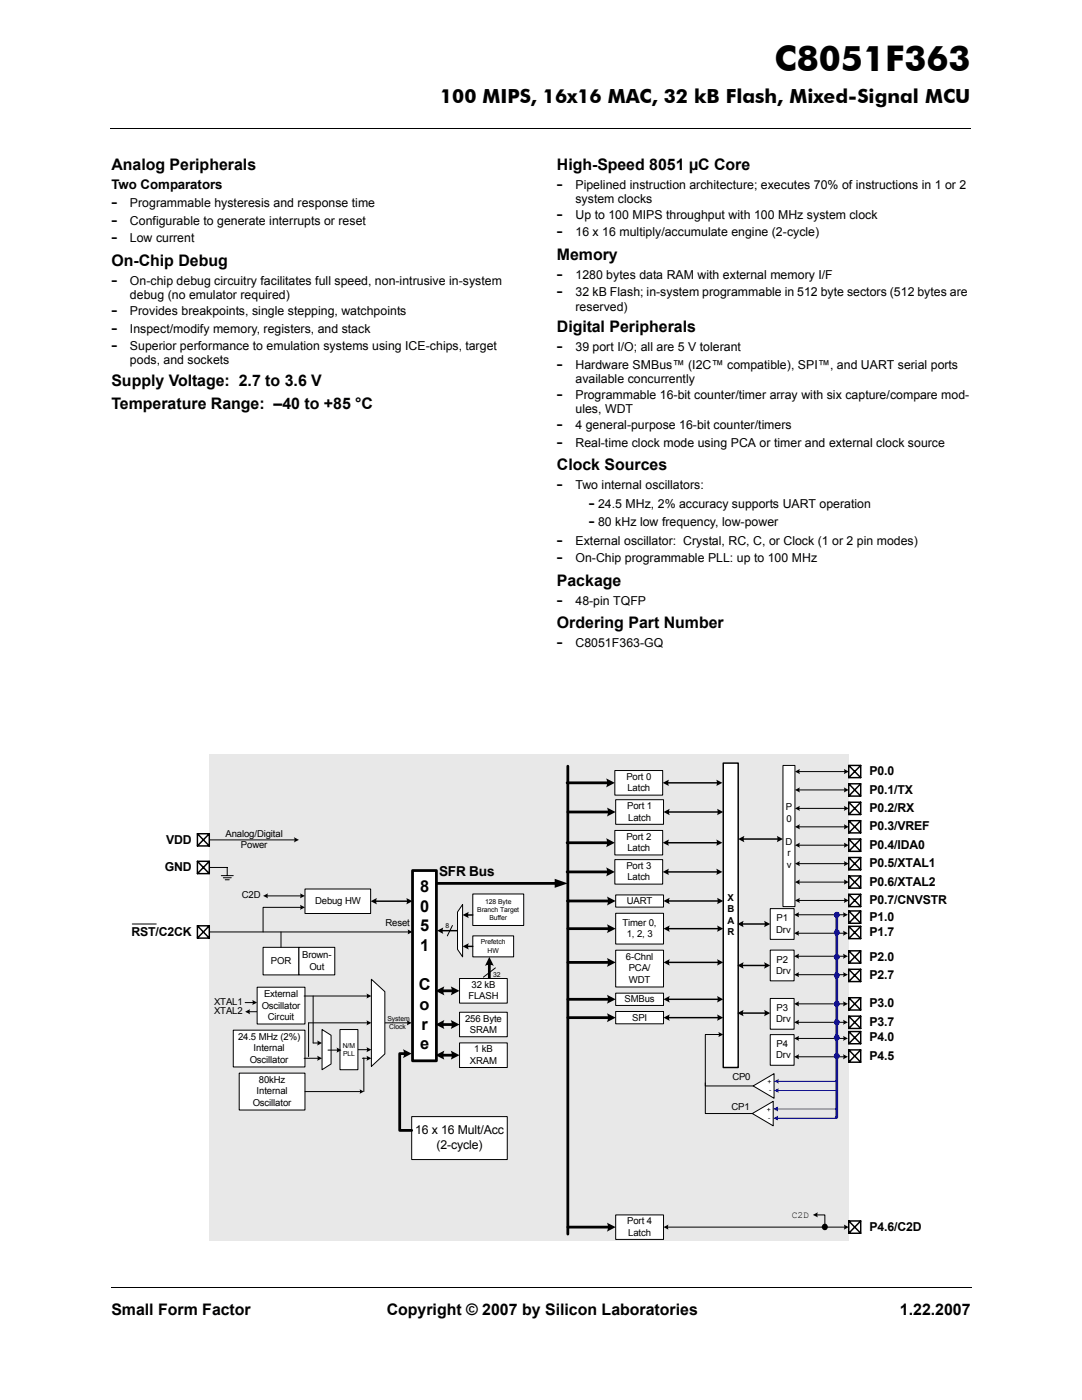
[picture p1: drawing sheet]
<svg xmlns="http://www.w3.org/2000/svg" width="216mm" height="279mm" viewBox="0 0 216 279" stroke-linecap="round" stroke-linejoin="round" font-family="sans-serif">
<path d="M22.1 25.7h171.7M22.1 256.9h171.7" fill="none" stroke="#000" stroke-width=".2"/>
<g fill="#fff">
<path d="M22.2 135.3h171.5v119.7h-171.5z"/>
<path d="M22.5 12.1h27.8v13.3h-27.8z"/>
<path d="M22.3 142.9h171.3v112.1h-171.3z"/>
<path d="M24.8 150.2h166.3v97.5h-166.3z"/>
</g>
<path d="M41.8 150.5h127.6v97h-127.6z" fill="#e8e8e8"/>
<path d="M122.9 159.6h9.5v4.9h-9.5z" fill="#fff"/>
<path d="M122.9 159.6h9.5v4.9h-9.5z" fill="none" stroke="#000" stroke-width=".2"/>
<path d="M122.9 178.6h9.5v2.4h-9.5z" fill="#fff"/>
<path d="M122.9 178.6h9.5v2.4h-9.5z" fill="none" stroke="#000" stroke-width=".2"/>
<path d="M91.7 202h9.5v4.9h-9.5z" fill="#fff"/>
<path d="M91.7 202h9.5v4.9h-9.5z" fill="none" stroke="#000" stroke-width=".2"/>
<path d="M52.5 189.1h7.1v5.5h-7.1z" fill="#fff"/>
<path d="M52.5 189.1h7.1v5.5h-7.1z" fill="none" stroke="#000" stroke-width=".2"/>
<path d="M87.1 176.3h23.8" fill="none" stroke="#000" stroke-width=".55"/>
<path d="M110.7 175.4l2.6 .9-2.6 .9z" fill="#000"/>
<path d="M82.3 173.7h4.8v38h-4.8z" fill="#fff"/>
<path d="M82.3 173.7h4.8v38h-4.8z" fill="none" stroke="#000" stroke-width=".55"/>
<path d="M122.9 182.3h9.5v6.1h-9.5z" fill="#fff"/>
<path d="M122.9 182.3h9.5v6.1h-9.5z" fill="none" stroke="#000" stroke-width=".2"/>
<path d="M122.9 189.6h9.5v7.4h-9.5z" fill="#fff"/>
<path d="M159.4 154h9.2M122.9 189.6h9.5v7.4h-9.5z" fill="none" stroke="#000" stroke-width=".2"/>
<path d="M88.2 197.7h2.2M88.2 204.5h2.2" fill="none" stroke="#000" stroke-width=".55"/>
<g fill="#000">
<path d="M158.6 154l1-.5-.1 .4 .1 .6z" fill-rule="evenodd"/>
<path d="M168.4 153.5l1 .5-1 .5 .1-.4z" fill-rule="evenodd"/>
<path d="M86.9 197.7l1.8-.9-.2 .9 .2 .9z" fill-rule="evenodd"/>
<path d="M89.9 196.8l1.8 .9-1.8 .9 .2-.6z" fill-rule="evenodd"/>
<path d="M86.9 204.5l1.8-.9-.2 .9 .2 .9z" fill-rule="evenodd"/>
<path d="M89.9 203.6l1.8 .9-1.8 .9 .2-.7z" fill-rule="evenodd"/>
</g>
<path d="M156.2 152.8h2.4v28.1h-2.4z" fill="#fff"/>
<path d="M156.2 152.8h2.4v28.1h-2.4z" fill="none" stroke="#000" stroke-width=".2"/>
<path d="M144.3 152.3h3v60.7h-3z" fill="#fff"/>
<path d="M144.3 152.3h3v60.7h-3zM133.3 179.8h10.1M133.3 162.1h10.1M148.2 167.4h7.1M133.3 185.3h10.1M133.3 192.1h10.1" fill="none" stroke="#000" stroke-width=".29"/>
<g fill="#000">
<path d="M121.1 178.9l1.8 .9-1.8 .9 .2-.7z" fill-rule="evenodd"/>
<path d="M121.1 161.2l1.8 .9-1.8 .9 .2-.7z" fill-rule="evenodd"/>
<path d="M132.4 179.8l1.2-.6-.1 .6 .1 .6z" fill-rule="evenodd"/>
<path d="M132.4 162.1l1.2-.7-.1 .7 .1 .6z" fill-rule="evenodd"/>
<path d="M143.1 179.2l1.2 .6-1.2 .6 .1-.4z" fill-rule="evenodd"/>
<path d="M143.1 161.4l1.2 .7-1.2 .6 .1-.5z" fill-rule="evenodd"/>
<path d="M147.3 167.4l1.2-.6-.1 .6 .1 .7z" fill-rule="evenodd"/>
<path d="M155 166.8l1.2 .6-1.2 .7 .2-.6z" fill-rule="evenodd"/>
<path d="M59.9 180.6l1 .5-1 .5 .1-.5z" fill-rule="evenodd"/>
<path d="M81.3 185.5l1 .5-1 .5 .1-.5z" fill-rule="evenodd"/>
<path d="M121.1 184.4l1.8 .9-1.8 .9 .2-.6z" fill-rule="evenodd"/>
<path d="M121.1 191.2l1.8 .9-1.8 .9 .2-.7z" fill-rule="evenodd"/>
<path d="M132.4 185.3l1.2-.6-.1 .6 .1 .7z" fill-rule="evenodd"/>
<path d="M132.4 192.1l1.2-.7-.1 .7 .1 .6z" fill-rule="evenodd"/>
<path d="M143.1 184.7l1.2 .6-1.2 .7 .1-.5z" fill-rule="evenodd"/>
<path d="M143.1 191.4l1.2 .7-1.2 .6 .1-.5z" fill-rule="evenodd"/>
<path d="M48.9 201.9l1-.5-.1 .3 .1 .7z" fill-rule="evenodd"/>
<path d="M50.3 199.6l1 .5-1 .5 .1-.4z" fill-rule="evenodd"/>
</g>
<path d="M113.3 152.9v93.4M113.3 179.8h8.2M113.3 162.1h8.2M113.3 185.3h8.2M113.3 192.1h8.2" fill="none" stroke="#000" stroke-width=".55"/>
<path d="M41.8 186h39.8M56.1 186v3.1M60.1 181.1h-7.6v4.9M48.9 200.1h1.7M49.7 201.9h1.6" fill="none" stroke="#000" stroke-width=".2"/>
<path d="M51.3 197h9.6v7.4h-9.6z" fill="#fff"/>
<path d="M51.3 197h9.6v7.4h-9.6z" fill="none" stroke="#000" stroke-width=".2"/>
<path d="M74.9 179.9h6.5" fill="none" stroke="#000" stroke-width=".29"/>
<g fill="#000">
<path d="M74 179.9l1.2-.7-.1 .5 .1 .8z" fill-rule="evenodd"/>
<path d="M81.1 179.2l1.2 .7-1.2 .6 .1-.5z" fill-rule="evenodd"/>
</g>
<path d="M46.5 205.6h14.4v7.3h-14.4z" fill="#fff"/>
<path d="M159.4 157.6h9.2M41.8 173.1h3.5v1.7M41.8 167.6h17.1M44.2 174.8h2.3M44.6 175.2h1.5M44.9 175.6h.8M159.4 161.3h9.2M159.4 165h9.2M159.4 168.7h9.2M159.4 172.4h9.2M159.4 176h9.2M46.5 205.6h14.4v7.3h-14.4z" fill="none" stroke="#000" stroke-width=".2"/>
<g fill="#000">
<path d="M158.6 157.6l1-.5-.1 .5 .1 .6z" fill-rule="evenodd"/>
<path d="M168.4 157.1l1 .5-1 .6 .1-.4z" fill-rule="evenodd"/>
<path d="M58.7 167.1l.9 .5-.9 .5 .1-.4z" fill-rule="evenodd"/>
<path d="M158.6 161.3l1-.5-.1 .4 .1 .6z" fill-rule="evenodd"/>
<path d="M158.6 165l1-.5-.1 .4 .1 .6z" fill-rule="evenodd"/>
<path d="M158.6 168.7l1-.5-.1 .4 .1 .6z" fill-rule="evenodd"/>
<path d="M158.6 172.4l1-.5-.1 .4 .1 .6z" fill-rule="evenodd"/>
<path d="M158.6 176l1-.5-.1 .5 .1 .6z" fill-rule="evenodd"/>
<path d="M168.4 160.8l1 .5-1 .5 .1-.3z" fill-rule="evenodd"/>
<path d="M168.4 164.5l1 .5-1 .5 .1-.4z" fill-rule="evenodd"/>
<path d="M168.4 168.2l1 .5-1 .5 .1-.4z" fill-rule="evenodd"/>
<path d="M168.4 171.9l1 .5-1 .5 .1-.4z" fill-rule="evenodd"/>
<path d="M168.4 175.5l1 .5-1 .6 .1-.4z" fill-rule="evenodd"/>
</g>
<path d="M60.9 177.4h13.1v4.9h-13.1z" fill="#fff"/>
<path d="M60.9 177.4h13.1v4.9h-13.1z" fill="none" stroke="#000" stroke-width=".2"/>
<path d="M122.9 198.2h9.5v2.5h-9.5z" fill="#fff"/>
<path d="M122.9 198.2h9.5v2.5h-9.5z" fill="none" stroke="#000" stroke-width=".2"/>
<path d="M113.3 199.4h8.2" fill="none" stroke="#000" stroke-width=".55"/>
<g fill="#000">
<path d="M121.1 198.5l1.8 .9-1.8 .9 .2-.7z" fill-rule="evenodd"/>
<path d="M132.4 199.4l1.2-.6-.1 .6 .1 .7z" fill-rule="evenodd"/>
<path d="M143.1 198.8l1.2 .6-1.2 .7 .1-.5z" fill-rule="evenodd"/>
</g>
<path d="M133.3 199.4h10.1" fill="none" stroke="#000" stroke-width=".29"/>
<path d="M169.4 174.8h2.3v2.4h-2.3z" fill="#fff"/>
<path d="M169.4 174.8h2.3v2.4h-2.3zM169.4 174.8l2.3 2.4M171.7 174.8l-2.3 2.4" fill="none" stroke="#000" stroke-width=".29"/>
<path d="M53.2 178.8h6.9M159.4 179.7h9.2M143.6 206.5h-2.9v10.2h9.6" fill="none" stroke="#000" stroke-width=".2"/>
<g fill="#000">
<path d="M52.5 178.8l1-.5-.1 .3 .1 .7z" fill-rule="evenodd"/>
<path d="M59.9 178.3l1 .5-1 .5 .1-.5z" fill-rule="evenodd"/>
<path d="M158.6 179.7l1-.5-.1 .4 .1 .6z" fill-rule="evenodd"/>
<path d="M168.4 179.2l1 .5-1 .5 .1-.4z" fill-rule="evenodd"/>
<path d="M143.3 206l1 .5-1 .5 .1-.4z" fill-rule="evenodd"/>
</g>
<path d="M150.3 216.7l4.2-2.4v4.9z" fill="#fff"/>
<path d="M150.3 216.7l4.2-2.4v4.9z" fill="none" stroke="#000" stroke-width=".2"/>
<path d="M155.2 215.8h11.8" fill="none" stroke="#00f" stroke-width=".2"/>
<path d="M154.5 215.8l.9-.5-.1 .4 .1 .6z" fill-rule="evenodd" fill="#00f"/>
<path d="M155.2 217.6h11.8" fill="none" stroke="#00f" stroke-width=".2"/>
<path d="M154.5 217.6l.9-.5-.1 .5 .1 .5z" fill-rule="evenodd" fill="#00f"/>
<path d="M169.4 171.1h2.3v2.5h-2.3z" fill="#fff"/>
<path d="M169.4 171.1h2.3v2.5h-2.3zM169.4 171.1l2.3 2.5M171.7 171.1l-2.3 2.5" fill="none" stroke="#000" stroke-width=".29"/>
<path d="M169.4 167.4h2.3v2.5h-2.3z" fill="#fff"/>
<path d="M169.4 167.4h2.3v2.5h-2.3zM169.4 167.4l2.3 2.5M171.7 167.4l-2.3 2.5" fill="none" stroke="#000" stroke-width=".29"/>
<path d="M169.4 163.8h2.3v2.4h-2.3z" fill="#fff"/>
<path d="M169.4 163.8h2.3v2.4h-2.3zM169.4 163.8l2.3 2.4M171.7 163.8l-2.3 2.4" fill="none" stroke="#000" stroke-width=".29"/>
<path d="M169.4 160.1h2.3v2.5h-2.3z" fill="#fff"/>
<path d="M169.4 160.1h2.3v2.5h-2.3zM169.4 160.1l2.3 2.5M171.7 160.1l-2.3 2.5" fill="none" stroke="#000" stroke-width=".29"/>
<path d="M169.4 156.4h2.3v2.5h-2.3z" fill="#fff"/>
<path d="M169.4 156.4h2.3v2.5h-2.3zM169.4 156.4l2.3 2.5M171.7 156.4l-2.3 2.5" fill="none" stroke="#000" stroke-width=".29"/>
<path d="M169.4 152.8h2.3v2.4h-2.3z" fill="#fff"/>
<path d="M169.4 152.8h2.3v2.4h-2.3zM169.4 152.8l2.3 2.4M171.7 152.8l-2.3 2.4" fill="none" stroke="#000" stroke-width=".29"/>
<path d="M169.4 178.5h2.3v2.4h-2.3z" fill="#fff"/>
<path d="M169.4 178.5h2.3v2.4h-2.3zM169.4 178.5l2.3 2.4M171.7 178.5l-2.3 2.4" fill="none" stroke="#000" stroke-width=".29"/>
<path d="M39.4 166.4h2.4v2.4h-2.4z" fill="#fff"/>
<path d="M39.4 166.4h2.4v2.4h-2.4zM39.4 166.4l2.4 2.4M41.8 166.4l-2.4 2.4" fill="none" stroke="#000" stroke-width=".29"/>
<path d="M39.4 171.9h2.4v2.4h-2.4z" fill="#fff"/>
<path d="M39.4 171.9h2.4v2.4h-2.4zM39.4 171.9l2.4 2.4M41.8 171.9l-2.4 2.4" fill="none" stroke="#000" stroke-width=".29"/>
<path d="M39.4 184.8h2.4v2.4h-2.4z" fill="#fff"/>
<path d="M39.4 184.8h2.4v2.4h-2.4zM39.4 184.8l2.4 2.4M41.8 184.8l-2.4 2.4" fill="none" stroke="#000" stroke-width=".29"/>
<path d="M59.6 189.1h7.2v5.5h-7.2z" fill="#fff"/>
<path d="M59.6 189.1h7.2v5.5h-7.2z" fill="none" stroke="#000" stroke-width=".2"/>
<path d="M122.9 201.9h9.5v2.4h-9.5z" fill="#fff"/>
<path d="M122.9 201.9h9.5v2.4h-9.5z" fill="none" stroke="#000" stroke-width=".2"/>
<path d="M113.3 203.1h8.2" fill="none" stroke="#000" stroke-width=".55"/>
<g fill="#000">
<path d="M121.1 202.2l1.8 .9-1.8 .9 .2-.7z" fill-rule="evenodd"/>
<path d="M132.4 203.1l1.2-.6-.1 .6 .1 .6z" fill-rule="evenodd"/>
<path d="M143.1 202.5l1.2 .6-1.2 .6 .1-.4z" fill-rule="evenodd"/>
</g>
<path d="M133.3 203.1h10.1" fill="none" stroke="#000" stroke-width=".29"/>
<path d="M91.7 208.1h9.5v4.9h-9.5z" fill="#fff"/>
<path d="M91.7 208.1h9.5v4.9h-9.5zM133.1 244.9h35.5" fill="none" stroke="#000" stroke-width=".2"/>
<path d="M88.2 210.6h2.2" fill="none" stroke="#000" stroke-width=".55"/>
<g fill="#000">
<path d="M86.9 210.6l1.8-.9-.2 .9 .2 .9z" fill-rule="evenodd"/>
<path d="M89.9 209.7l1.8 .9-1.8 .9 .2-.7z" fill-rule="evenodd"/>
<path d="M132.4 244.9l1-.5-.1 .4 .1 .6z" fill-rule="evenodd"/>
<path d="M168.4 244.4l1 .5-1 .5 .1-.4z" fill-rule="evenodd"/>
</g>
<path d="M169.4 243.7h2.3v2.4h-2.3z" fill="#fff"/>
<path d="M169.4 243.7h2.3v2.4h-2.3zM169.4 243.7l2.3 2.4M171.7 243.7l-2.3 2.4" fill="none" stroke="#000" stroke-width=".29"/>
<path d="M163 242.5h1.6v2.4" fill="none" stroke="#000" stroke-width=".2"/>
<g fill="#000">
<path d="M162.2 242.5l1-.6-.1 .5 .1 .6z" fill-rule="evenodd"/>
<circle cx="164.6" cy="244.9" r=".62"/>
</g>
<path d="M122.9 242.5h9.5v4.9h-9.5z" fill="#fff"/>
<path d="M122.9 242.5h9.5v4.9h-9.5z" fill="none" stroke="#000" stroke-width=".2"/>
<path d="M113.3 244.9h8.2" fill="none" stroke="#000" stroke-width=".55"/>
<path d="M121.1 244l1.8 .9-1.8 .9 .2-.7z" fill-rule="evenodd" fill="#000"/>
<path d="M47.7 214.2h13.2v7.3h-13.2z" fill="#fff"/>
<path d="M26.4 184.4h4.8M47.7 214.2h13.2v7.3h-13.2zM60.9 217.8h11.1" fill="none" stroke="#000" stroke-width=".2"/>
<path d="M71.8 217.4l.8 .4-.8 .5 .1-.4z" fill-rule="evenodd" fill="#000"/>
<path d="M82.1 222.8h19.1v8.6h-19.1z" fill="#fff"/>
<path d="M82.1 222.8h19.1v8.6h-19.1z" fill="none" stroke="#000" stroke-width=".2"/>
<path d="M80.8 210.3h-1v15.3h2.3" fill="none" stroke="#000" stroke-width=".55"/>
<g fill="#000">
<path d="M87.2 185.7l1.3-.6-.2 .6 .2 .7z" fill-rule="evenodd"/>
<path d="M80.4 209.4l1.7 .9-1.7 .9a1.91 1.91 0 0 0 0-1.8z" fill-rule="evenodd"/>
</g>
<path d="M88.2 185.7h3.1" fill="none" stroke="#000" stroke-width=".29"/>
<path d="M94.3 178.4h10.2v6.3h-10.2z" fill="#fff"/>
<path d="M94.3 178.4h10.2v6.3h-10.2z" fill="none" stroke="#000" stroke-width=".2"/>
<path d="M92.3 180.5v10.5l-1-1.5v-7.5z" fill-rule="evenodd" fill="#fff"/>
<path d="M92.3 180.5v10.5l-1-1.5v-7.5z" fill="none" stroke="#000" stroke-width=".2"/>
<path d="M94.3 186.8h8.2v4.2h-8.2z" fill="#fff"/>
<path d="M90.3 184.7l-1 2.1M94.3 186.8h8.2v4.2h-8.2zM98.8 193.2l-2.3 1.8M76.8 204.1h4.6" fill="none" stroke="#000" stroke-width=".2"/>
<path d="M93.2 182.6h1.1M93.2 188.9h1.1" fill="none" stroke="#000" stroke-width=".29"/>
<g fill="#000">
<path d="M92.3 182.6l1.3-.6-.2 .4 .2 .8z" fill-rule="evenodd"/>
<path d="M92.3 188.9l1.3-.7-.2 .4 .2 .9z" fill-rule="evenodd"/>
<path d="M97.6 191l.9 1.8-.7-.2-1 .2z" fill-rule="evenodd"/>
<path d="M81.2 203.6l.9 .5-.9 .5 .1-.3z" fill-rule="evenodd"/>
</g>
<path d="M97.6 192.3v3.6" fill="none" stroke="#000" stroke-width=".55"/>
<path d="M74.1 195.4l2.7 2.5v12.4l-2.7 2.5z" fill-rule="evenodd" fill="#fff"/>
<path d="M60.7 198.8h12.7M74.1 195.4l2.7 2.5v12.4l-2.7 2.5zM71.4 209.5h2" fill="none" stroke="#000" stroke-width=".2"/>
<g fill="#000">
<path d="M73.1 198.3l1 .5-1 .5 .1-.4z" fill-rule="evenodd"/>
<path d="M73.1 209l1 .5-1 .5 .1-.4z" fill-rule="evenodd"/>
</g>
<path d="M64.3 205.5l1.8 1.1v5.7l-1.8 1.2z" fill-rule="evenodd" fill="#fff"/>
<path d="M64.3 205.5l1.8 1.1v5.7l-1.8 1.2z" fill="none" stroke="#000" stroke-width=".2"/>
<path d="M67.8 205.5h3.6v8h-3.6z" fill="#fff"/>
<path d="M62.5 198.8v9.4h1M60.7 211.2h2.8M65.4 209.6h2M67.8 205.5h3.6v8h-3.6zM72.3 211.2h1.1M72.6 211.1v6.7M73.4 204.1h-11.8v6.8" fill="none" stroke="#000" stroke-width=".2"/>
<g fill="#000">
<path d="M147.1 184.4l1.3-.6-.2 .4 .2 .8z" fill-rule="evenodd"/>
<path d="M152.5 183.8l1.2 .6-1.2 .6 .1-.5z" fill-rule="evenodd"/>
<path d="M63.3 210.7l1 .5-1 .5 .1-.4z" fill-rule="evenodd"/>
<path d="M63.3 207.6l1 .6-1 .5 .1-.4z" fill-rule="evenodd"/>
<path d="M67.2 209.1l.9 .5-.9 .5 .1-.4z" fill-rule="evenodd"/>
<path d="M73.1 203.6l1 .5-1 .5 .1-.3z" fill-rule="evenodd"/>
<path d="M73.1 210.7l1 .5-1 .5 .1-.4z" fill-rule="evenodd"/>
</g>
<path d="M148.1 184.4h4.7" fill="none" stroke="#000" stroke-width=".29"/>
<path d="M153.7 181.3h4.8v6.2h-4.8z" fill="#fff"/>
<path d="M153.7 181.3h4.8v6.2h-4.8z" fill="none" stroke="#000" stroke-width=".2"/>
<path d="M148.1 192.7h4.7" fill="none" stroke="#000" stroke-width=".29"/>
<g fill="#000">
<path d="M147.1 192.7l1.3-.7-.2 .5 .2 .8z" fill-rule="evenodd"/>
<path d="M152.5 192l1.2 .7-1.2 .6 .1-.5z" fill-rule="evenodd"/>
</g>
<path d="M153.7 189.6h4.8v6.1h-4.8z" fill="#fff"/>
<path d="M153.7 189.6h4.8v6.1h-4.8zM159.2 182.6h9.2M159.2 186.2h9.2M159.2 190.8h9.2M159.2 194.5h9.2" fill="none" stroke="#000" stroke-width=".2"/>
<g fill="#000">
<path d="M158.5 182.6l.9-.5-.1 .3 .1 .7z" fill-rule="evenodd"/>
<path d="M158.5 186.2l.9-.5-.1 .4 .1 .7z" fill-rule="evenodd"/>
<path d="M158.5 190.8l.9-.5-.1 .4 .1 .6z" fill-rule="evenodd"/>
<path d="M158.5 194.5l.9-.5-.1 .4 .1 .6z" fill-rule="evenodd"/>
<path d="M168.2 182.1l1 .5-1 .5 .1-.5z" fill-rule="evenodd"/>
<path d="M168.2 185.7l1 .5-1 .6 .1-.6z" fill-rule="evenodd"/>
<path d="M168.2 190.3l1 .5-1 .5 .1-.5z" fill-rule="evenodd"/>
<path d="M168.2 194l1 .5-1 .5 .1-.5z" fill-rule="evenodd"/>
</g>
<path d="M153.7 199.3h4.8v6.1h-4.8z" fill="#fff"/>
<path d="M153.7 199.3h4.8v6.1h-4.8zM159.2 200.3h9.2M159.2 204h9.2M159.2 207.2h9.2M159.2 210.9h9.2" fill="none" stroke="#000" stroke-width=".2"/>
<g fill="#000">
<path d="M147.1 202.2l1.3-.7-.2 .5 .2 .8z" fill-rule="evenodd"/>
<path d="M152.5 201.5l1.2 .7-1.2 .6 .1-.5z" fill-rule="evenodd"/>
<path d="M158.5 200.3l.9-.5-.1 .4 .1 .7z" fill-rule="evenodd"/>
<path d="M158.5 204l.9-.5-.1 .4 .1 .6z" fill-rule="evenodd"/>
<path d="M158.5 207.2l.9-.5-.1 .4 .1 .6z" fill-rule="evenodd"/>
<path d="M158.5 210.9l.9-.5-.1 .4 .1 .6z" fill-rule="evenodd"/>
<path d="M168.2 199.8l1 .5-1 .6 .1-.6z" fill-rule="evenodd"/>
<path d="M168.2 203.5l1 .5-1 .5 .1-.5z" fill-rule="evenodd"/>
<path d="M168.2 206.7l1 .5-1 .5 .1-.5z" fill-rule="evenodd"/>
<path d="M168.2 210.4l1 .5-1 .5 .1-.5z" fill-rule="evenodd"/>
</g>
<path d="M148.1 202.2h4.7" fill="none" stroke="#000" stroke-width=".29"/>
<path d="M153.7 206.5h4.8v6.1h-4.8z" fill="#fff"/>
<path d="M153.7 206.5h4.8v6.1h-4.8z" fill="none" stroke="#000" stroke-width=".2"/>
<path d="M91.7 195.3h9.5v4.9h-9.5z" fill="#fff"/>
<path d="M91.7 195.3h9.5v4.9h-9.5z" fill="none" stroke="#000" stroke-width=".2"/>
<g fill="#00f">
<circle cx="167" cy="200.3" r=".61"/>
<circle cx="167" cy="204" r=".61"/>
<circle cx="167" cy="210.7" r=".61"/>
<circle cx="167" cy="194.7" r=".61"/>
<circle cx="167" cy="191" r=".62"/>
<circle cx="167" cy="207.1" r=".61"/>
<circle cx="167" cy="186.1" r=".6"/>
</g>
<path d="M169.4 181.8h2.3v2.5h-2.3z" fill="#fff"/>
<path d="M169.4 181.8h2.3v2.5h-2.3zM169.4 181.8l2.3 2.5M171.7 181.8l-2.3 2.5" fill="none" stroke="#000" stroke-width=".29"/>
<path d="M169.4 193.4h2.3v2.5h-2.3z" fill="#fff"/>
<path d="M169.4 193.4h2.3v2.5h-2.3zM169.4 193.4l2.3 2.5M171.7 193.4l-2.3 2.5" fill="none" stroke="#000" stroke-width=".29"/>
<path d="M169.4 189.8h2.3v2.4h-2.3z" fill="#fff"/>
<path d="M169.4 189.8h2.3v2.4h-2.3zM169.4 189.8l2.3 2.4M171.7 189.8l-2.3 2.4" fill="none" stroke="#000" stroke-width=".29"/>
<path d="M169.4 184.9h2.3v2.4h-2.3z" fill="#fff"/>
<path d="M169.4 184.9h2.3v2.4h-2.3zM169.4 184.9l2.3 2.4M171.7 184.9l-2.3 2.4" fill="none" stroke="#000" stroke-width=".29"/>
<path d="M169.4 199.1h2.3v2.5h-2.3z" fill="#fff"/>
<path d="M169.4 199.1h2.3v2.5h-2.3zM169.4 199.1l2.3 2.5M171.7 199.1l-2.3 2.5" fill="none" stroke="#000" stroke-width=".29"/>
<path d="M169.4 202.8h2.3v2.5h-2.3z" fill="#fff"/>
<path d="M169.4 202.8h2.3v2.5h-2.3zM169.4 202.8l2.3 2.5M171.7 202.8l-2.3 2.5" fill="none" stroke="#000" stroke-width=".29"/>
<path d="M169.4 205.9h2.3v2.4h-2.3z" fill="#fff"/>
<path d="M169.4 205.9h2.3v2.4h-2.3zM169.4 205.9l2.3 2.4M171.7 205.9l-2.3 2.4" fill="none" stroke="#000" stroke-width=".29"/>
<path d="M169.4 209.5h2.3v2.5h-2.3z" fill="#fff"/>
<path d="M169.4 209.5h2.3v2.5h-2.3zM169.4 209.5l2.3 2.5M171.7 209.5l-2.3 2.5" fill="none" stroke="#000" stroke-width=".29"/>
<path d="M155 221.3h11.8" fill="none" stroke="#00f" stroke-width=".2"/>
<path d="M154.3 221.3l1-.5-.1 .4 .1 .6z" fill-rule="evenodd" fill="#00f"/>
<path d="M155 223.2h11.8" fill="none" stroke="#00f" stroke-width=".2"/>
<path d="M154.3 223.2l1-.5-.1 .3 .1 .6z" fill-rule="evenodd" fill="#00f"/>
<path d="M140.7 216.1v6.1h10.5" fill="none" stroke="#000" stroke-width=".2"/>
<path d="M150.1 222.2l4.2-2.4v4.9z" fill="#fff"/>
<path d="M150.1 222.2l4.2-2.4v4.9z" fill="none" stroke="#000" stroke-width=".2"/>
<path d="M122.7 165.7h9.5v4.9h-9.5z" fill="#fff"/>
<path d="M122.7 165.7h9.5v4.9h-9.5z" fill="none" stroke="#000" stroke-width=".2"/>
<path d="M133.2 168.2h10" fill="none" stroke="#000" stroke-width=".29"/>
<g fill="#000">
<path d="M120.9 167.3l1.8 .9-1.8 .9 .3-.8z" fill-rule="evenodd"/>
<path d="M132.2 168.2l1.3-.7-.2 .5 .2 .8z" fill-rule="evenodd"/>
<path d="M142.9 167.5l1.2 .7-1.2 .6 .2-.5z" fill-rule="evenodd"/>
</g>
<path d="M113.2 168.2h8.2" fill="none" stroke="#000" stroke-width=".55"/>
<path d="M122.7 171.6h9.5v4.8h-9.5z" fill="#fff"/>
<path d="M122.7 171.6h9.5v4.8h-9.5z" fill="none" stroke="#000" stroke-width=".2"/>
<path d="M133.2 174h10" fill="none" stroke="#000" stroke-width=".29"/>
<g fill="#000">
<path d="M120.9 173.1l1.8 .9-1.8 .9 .3-.8z" fill-rule="evenodd"/>
<path d="M132.2 174l1.3-.6-.2 .4 .2 .8z" fill-rule="evenodd"/>
<path d="M142.9 173.4l1.2 .6-1.2 .6 .2-.5z" fill-rule="evenodd"/>
</g>
<path d="M113.2 174h8.2" fill="none" stroke="#000" stroke-width=".55"/>
<path d="M122.7 153.8h9.5v4.9h-9.5z" fill="#fff"/>
<path d="M122.7 153.8h9.5v4.9h-9.5z" fill="none" stroke="#000" stroke-width=".2"/>
<path d="M133.2 156.2h10" fill="none" stroke="#000" stroke-width=".29"/>
<g fill="#000">
<path d="M120.9 155.3l1.8 .9-1.8 .9 .3-.8z" fill-rule="evenodd"/>
<path d="M132.2 156.2l1.3-.6-.2 .5 .2 .8z" fill-rule="evenodd"/>
<path d="M142.9 155.6l1.2 .6-1.2 .7 .2-.6z" fill-rule="evenodd"/>
</g>
<path d="M113.2 156.2h8.2" fill="none" stroke="#000" stroke-width=".55"/>
<path d="M167 182.6v40.4h-.2" fill="none" stroke="#00f" stroke-width=".55"/>
<circle cx="167" cy="182.6" r=".61" fill="#00f"/>
<text font-size="7" x="154.6" y="14.2">C8051F363</text>
<text font-size="3.9" x="87.8" y="20.6">100 MIPS, 16x16 MAC, 32 kB Flash, Mixed-Signal MCU</text>
<g font-size="3.5">
<text x="22.2" y="41.3">-</text>
<text x="111.1" y="37.6">-</text>
<text x="22.2" y="44.9">-</text>
<text x="111.1" y="43.6">-</text>
<text x="111.1" y="47.2">-</text>
<text x="22.2" y="48.4">-</text>
<text x="22.2" y="56.9">-</text>
<text x="111.1" y="55.6">-</text>
<text x="111.1" y="59.1">-</text>
<text x="22.2" y="62.8">-</text>
<text x="22.2" y="66.4">-</text>
<text x="22.2" y="69.9">-</text>
<text x="111.1" y="70.1">-</text>
<text x="111.1" y="73.6">-</text>
<text x="111.1" y="79.6">-</text>
<text x="111.1" y="85.6">-</text>
<text x="111.1" y="89.1">-</text>
<text x="111.1" y="97.6">-</text>
<text x="117.5" y="101.3">-</text>
<text x="117.5" y="105">-</text>
<text x="111.1" y="108.7">-</text>
<text x="111.1" y="112.2">-</text>
<text x="111.1" y="120.7">-</text>
<text x="111.1" y="129.2">-</text>
</g>
<g font-size="3.3">
<text x="83.8" y="178">8</text>
<text x="83.8" y="181.9">0</text>
<text x="83.8" y="185.9">5</text>
<text x="83.8" y="189.8">1</text>
<text x="83.5" y="197.6">C</text>
<text x="83.7" y="201.5">o</text>
<text x="83.8" y="209.4">e</text>
<text x="84.1" y="205.5">r</text>
</g>
<g font-size="3.2">
<text x="22.2" y="33.9">Analog Peripherals</text>
<text x="111.1" y="33.9">High-Speed 8051 µC Core</text>
<text x="22.2" y="53.1">On-Chip Debug</text>
<text x="111.1" y="51.9">Memory</text>
<text x="111.1" y="66.3">Digital Peripherals</text>
<text x="22.2" y="77.1">Supply Voltage: 2.7 to 3.6 V</text>
<text x="22.2" y="81.7">Temperature Range: –40 to +85 °C</text>
<text x="111.1" y="93.8">Clock Sources</text>
<text x="111.1" y="116.9">Package</text>
<text x="111.1" y="125.4">Ordering Part Number</text>
<text x="22.2" y="262.5">Small Form Factor</text>
<text x="77.2" y="262.5">Copyright © 2007 by Silicon Laboratories</text>
<text x="179.6" y="262.5">1.22.2007</text>
</g>
<text font-size="2.7" x="87.6" y="174.9">SFR Bus</text>
<text font-size="2.6" x="22.2" y="37.7">Two Comparators</text>
<g font-size="2.5">
<text x="25.9" y="41.3">Programmable hysteresis and response time</text>
<text x="114.8" y="37.6">Pipelined instruction architecture; executes 70% of instructions in 1 or 2</text>
<text x="114.8" y="40.4">system clocks</text>
<text x="25.9" y="44.9">Configurable to generate interrupts or reset</text>
<text x="114.8" y="43.6">Up to 100 MIPS throughput with 100 MHz system clock</text>
<text x="114.8" y="47.2">16 x 16 multiply/accumulate engine (2-cycle)</text>
<text x="25.9" y="48.4">Low current</text>
<text x="25.9" y="56.9">On-chip debug circuitry facilitates full speed, non-intrusive in-system</text>
<text x="25.9" y="59.7">debug (no emulator required)</text>
<text x="114.8" y="55.6">1280 bytes data RAM with external memory I/F</text>
<text x="114.8" y="59.1">32 kB Flash; in-system programmable in 512 byte sectors (512 bytes are</text>
<text x="25.9" y="62.8">Provides breakpoints, single stepping, watchpoints</text>
<text x="114.8" y="62">reserved)</text>
<text x="25.9" y="66.4">Inspect/modify memory, registers, and stack</text>
<text x="25.9" y="69.9">Superior performance to emulation systems using ICE-chips, target</text>
<text x="114.8" y="70.1">39 port I/O; all are 5 V tolerant</text>
<text x="25.9" y="72.7">pods, and sockets</text>
<text x="114.8" y="73.6">Hardware SMBus™ (I2C™ compatible), SPI™, and UART serial ports</text>
<text x="114.8" y="76.4">available concurrently</text>
<text x="114.8" y="79.6">Programmable 16-bit counter/timer array with six capture/compare mod-</text>
<text x="114.8" y="82.4">ules, WDT</text>
<text x="114.8" y="85.6">4 general-purpose 16-bit counter/timers</text>
<text x="114.8" y="89.1">Real-time clock mode using PCA or timer and external clock source</text>
<text x="114.8" y="97.6">Two internal oscillators:</text>
<text x="119.3" y="101.3">24.5 MHz, 2% accuracy supports UART operation</text>
<text x="119.3" y="105">80 kHz low frequency, low-power</text>
<text x="114.8" y="108.7">External oscillator: Crystal, RC, C, or Clock (1 or 2 pin modes)</text>
<text x="114.8" y="112.2">On-Chip programmable PLL: up to 100 MHz</text>
<text x="114.8" y="120.7">48-pin TQFP</text>
<text x="114.8" y="129.2">C8051F363-GQ</text>
<text x="173.5" y="154.7">P0.0</text>
<text x="173.5" y="158.4">P0.1/TX</text>
<text x="173.5" y="162.1">P0.2/RX</text>
<text x="173.5" y="165.7">P0.3/VREF</text>
<text x="32.9" y="173.9">GND</text>
<text x="33.1" y="168.3">VDD</text>
<text x="173.5" y="169.4">P0.4/IDA0</text>
<text x="173.5" y="173.1">P0.5/XTAL1</text>
<text x="173.5" y="176.8">P0.6/XTAL2</text>
<text x="173.5" y="180.4">P0.7/CNVSTR</text>
<text x="173.5" y="183.7">P1.0</text>
<text x="26.3" y="186.7">RST/C2CK</text>
<text x="173.5" y="191.7">P2.0</text>
<text x="173.5" y="186.8">P1.7</text>
<text x="173.5" y="195.4">P2.7</text>
<text x="173.5" y="201.1">P3.0</text>
<text x="173.5" y="204.7">P3.7</text>
<text x="173.5" y="207.8">P4.0</text>
<text x="173.5" y="211.5">P4.5</text>
<text x="82.9" y="226.4">16 x 16 Mult/Acc</text>
<text x="87.1" y="229.3">(2-cycle)</text>
<text x="173.5" y="245.6">P4.6/C2D</text>
</g>
<g font-size="1.9">
<text x="125" y="155.7">Port 0</text>
<text x="125.1" y="161.5">Port 1</text>
<text x="125.2" y="157.9">Latch</text>
<text x="156.8" y="161.7">P</text>
<text x="45" y="167">Analog/Digital</text>
<text x="125" y="167.6">Port 2</text>
<text x="125.3" y="163.8">Latch</text>
<text x="156.9" y="164">0</text>
<text x="48.1" y="169.3">Power</text>
<text x="125" y="173.4">Port 3</text>
<text x="125.2" y="169.9">Latch</text>
<text x="156.8" y="168.6">D</text>
<text x="157" y="173.1">v</text>
<text x="157.1" y="170.8">r</text>
<text x="48.3" y="179.2">C2D</text>
<text x="125.2" y="175.7">Latch</text>
<text x="145.2" y="179.8">X</text>
<text x="62.9" y="180.4">Debug HW</text>
<text x="76.9" y="184.9">Reset</text>
<text x="124.2" y="184.7">Timer 0,</text>
<text x="125.1" y="180.4">UART</text>
<text x="145.1" y="182.1">B</text>
<text x="145.1" y="184.4">A</text>
<text x="154.9" y="183.8">P1</text>
<text x="60.3" y="191.2">Brown-</text>
<text x="124.9" y="191.6">6-Chnl</text>
<text x="125.1" y="187">1, 2, 3</text>
<text x="145.1" y="186.7">R</text>
<text x="154.9" y="186.1">Drv</text>
<text x="54.1" y="192.4">POR</text>
<text x="61.7" y="193.5">Out</text>
<text x="94.1" y="197.2">32 kB</text>
<text x="125.5" y="193.9">PCA/</text>
<text x="125.5" y="196.2">WDT</text>
<text x="154.9" y="194.4">Drv</text>
<text x="154.9" y="192.1">P2</text>
<text x="42.7" y="200.5">XTAL1</text>
<text x="42.7" y="202.3">XTAL2</text>
<text x="52.2" y="201.3">Oscillator</text>
<text x="52.7" y="199">External</text>
<text x="53.4" y="203.6">Circuit</text>
<text x="92.8" y="203.9">256 Byte</text>
<text x="93.5" y="199.5">FLASH</text>
<text x="124.6" y="200">SMBus</text>
<text x="126.1" y="203.7">SPI</text>
<text x="154.9" y="201.8">P3</text>
<text x="47.5" y="207.6">24.5 MHz (2%)</text>
<text x="50.6" y="209.8">Internal</text>
<text x="93.8" y="206.2">SRAM</text>
<text x="154.9" y="204">Drv</text>
<text x="154.9" y="209">P4</text>
<text x="49.8" y="212.1">Oscillator</text>
<text x="93.8" y="212.3">XRAM</text>
<text x="94.6" y="210">1 kB</text>
<text x="146.1" y="215.6">CP0</text>
<text x="154.9" y="211.2">Drv</text>
<text x="50.4" y="220.7">Oscillator</text>
<text x="51.2" y="218.4">Internal</text>
<text x="51.6" y="216.1">80kHz</text>
<text x="146" y="221.6">CP1</text>
<text x="125.1" y="244.3">Port 4</text>
<text x="158" y="243">C2D</text>
<text x="125.3" y="246.6">Latch</text>
</g>
<g font-size="1.4">
<text x="88.9" y="185.2">8</text>
<text x="95.2" y="182">Branch Target</text>
<text x="96.8" y="180.3">128 Byte</text>
<text x="97.6" y="183.6">Buffer</text>
<text x="95.9" y="188.5">Prefetch</text>
<text x="97.3" y="190.1">HW</text>
<text x="98.4" y="194.9">32</text>
<text x="77.3" y="203.7">System</text>
<text x="68.4" y="209.1">N/M</text>
<text x="77.7" y="205.3">Clock</text>
<text x="68.5" y="210.7">PLL</text>
<text x="153" y="221.8">+</text>
<text x="153.1" y="216.3">+</text>
<text x="153.5" y="217.9">-</text>
<text x="153.3" y="223.5">-</text>
</g>
</svg>
